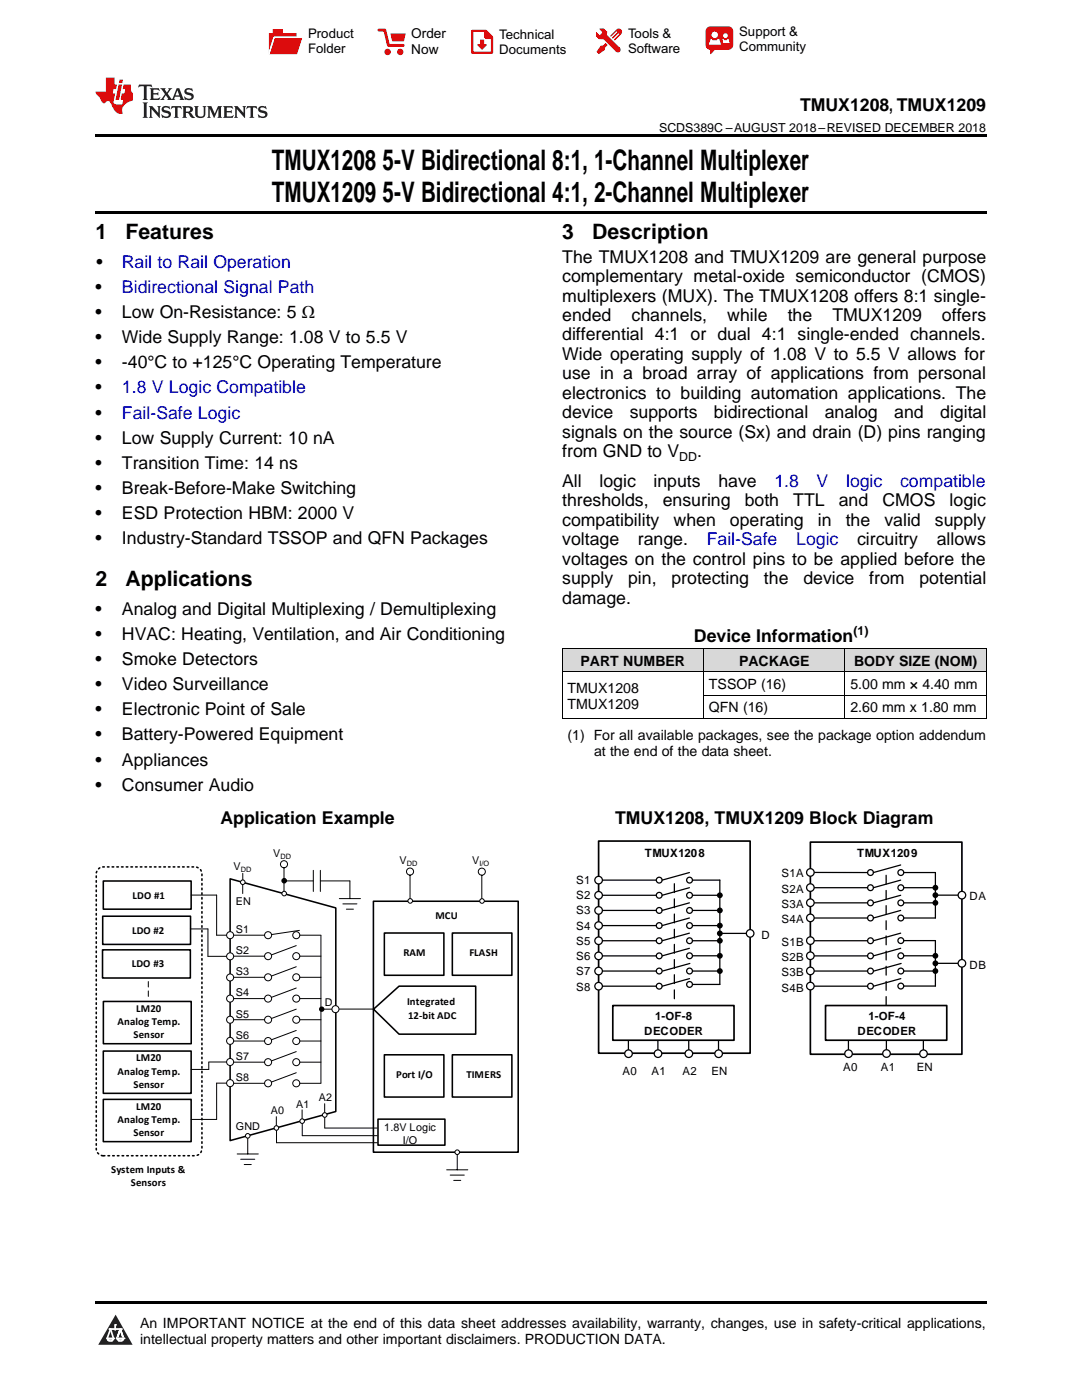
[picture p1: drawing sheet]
<svg xmlns="http://www.w3.org/2000/svg" width="216mm" height="279mm" viewBox="0 0 216 279" stroke-linecap="round" stroke-linejoin="round" font-family="sans-serif">
<g fill="#d8d8d8">
<path d="M112.2 129.5h28.2v4.6h-28.2z"/>
<path d="M140.4 129.5h28.2v4.6h-28.2z"/>
<path d="M168.6 129.5h28.2v4.6h-28.2z"/>
</g>
<path d="M23.1 262.4l3.4 6h-6.9z" fill="#231f20"/>
<path d="M21.4 267.1h1.2l-.3 .5h-.3a.55 .55 0 0 1-.6-.5z" fill-rule="evenodd" fill="#fff"/>
<path d="M21.4 267.1h1.2l-.3 .5h-.3a.55 .55 0 0 1-.6-.5z" fill="none" stroke="#231f20" stroke-width=".34"/>
<path d="M21.4 267.1l1.2 .1-.3 .4h-.5z" fill="none" stroke="#fff" stroke-width=".34"/>
<path d="M23 265.3h.1" fill="none" stroke="#fff" stroke-width=".34"/>
<path d="M23 264.4v.9z" fill="#fff"/>
<path d="M23 264.4v.9z" fill="none" stroke="#fff" stroke-width=".34"/>
<circle cx="23" cy="264.4" r=".17" fill="#fff"/>
<path d="M21.9 265.2h.1" fill="none" stroke="#fff" stroke-width=".34"/>
<path d="M21.9 265.2h2.3z" fill="#fff"/>
<path d="M21.9 265.2h2.3z" fill="none" stroke="#fff" stroke-width=".34"/>
<circle cx="24.2" cy="265.2" r=".17" fill="#fff"/>
<path d="M23.3 267.1h.1" fill="none" stroke="#fff" stroke-width=".34"/>
<path d="M24 265.2l-.7 1.9z" fill="#fff"/>
<path d="M24 265.2l-.7 1.9z" fill="none" stroke="#fff" stroke-width=".34"/>
<path d="M24 265.2l.7 1.9z" fill="#fff"/>
<path d="M24 265.2l.7 1.9z" fill="none" stroke="#fff" stroke-width=".34"/>
<path d="M24.6 267.1h.1" fill="none" stroke="#fff" stroke-width=".34"/>
<circle cx="21.4" cy="267.1" r=".17" fill="#fff"/>
<path d="M22.1 265.2l-.7 1.9z" fill="#fff"/>
<path d="M22.1 265.2l-.7 1.9z" fill="none" stroke="#fff" stroke-width=".34"/>
<path d="M22.1 265.2l.5 1.9z" fill="#fff"/>
<path d="M22.1 265.2l.5 1.9z" fill="none" stroke="#fff" stroke-width=".34"/>
<circle cx="22.6" cy="267.1" r=".17" fill="#fff"/>
<path d="M23.4 267.1h1.3a.65 .65 0 0 1-.7 .5 .65 .65 0 0 1-.6-.5z" fill-rule="evenodd" fill="#fff"/>
<path d="M23.4 267.1h1.3a.65 .65 0 0 1-.7 .5 .65 .65 0 0 1-.6-.5z" fill="none" stroke="#231f20" stroke-width=".34"/>
<path d="M23.4 267.1h1.3l-.4 .5h-.6z" fill="none" stroke="#fff" stroke-width=".34"/>
<path d="M23.3 267.1h.1" fill="none" stroke="#fff" stroke-width=".34"/>
<circle cx="24.7" cy="267.1" r=".17" fill="#fff"/>
<path d="M19 259.7h177.8v.5h-177.8z" fill="#000"/>
<g fill="none" stroke="#000" stroke-width=".2">
<path d="M48.4 174.3v1.8M41.5 190.9h4.4M45.9 190.8h6.9M45.9 195h6.9M45.9 199.3h6.9M45.9 186.6h6.9M59.1 188.7l-4.9 1.9M59.1 192.9l-4.9 1.9M59.1 197.2l-4.9 1.8M59.7 185.7l-5.5 .8M59.8 190.8h4.2M59.8 195h4.2"/>
<path d="M59.8 199.3h4.2M59.8 186.6h4.2M64 186.7v29.4M45.9 203.5h6.9M45.9 207.8h6.9M45.9 212h6.9M45.9 216.2h6.9M59.1 201.4l-4.9 1.9M59.1 205.7l-4.9 1.8M59.1 209.9l-4.9 1.8M59.1 214.1l-4.9 1.9M59.8 203.5h4.2"/>
<path d="M59.8 207.8h4.2M59.8 212h4.2M59.8 216.2h4.2M64.2 201.4h2.7M67.7 201.4h6.7"/>
<circle cx="53.5" cy="186.6" r=".7"/>
<circle cx="53.5" cy="199.3" r=".7"/>
<circle cx="53.5" cy="195" r=".7"/>
<circle cx="53.5" cy="190.8" r=".7"/>
<circle cx="59.1" cy="199.3" r=".7"/>
<circle cx="59.1" cy="186.6" r=".7"/>
<circle cx="59.1" cy="195" r=".7"/>
<circle cx="59.1" cy="190.8" r=".7"/>
<circle cx="53.5" cy="203.5" r=".7"/>
<circle cx="53.5" cy="212" r=".7"/>
<circle cx="53.5" cy="216.2" r=".7"/>
<circle cx="53.5" cy="207.8" r=".7"/>
<circle cx="59.1" cy="203.5" r=".7"/>
<circle cx="59.1" cy="216.2" r=".7"/>
<circle cx="59.1" cy="207.8" r=".7"/>
<circle cx="59.1" cy="212" r=".7"/>
</g>
<path d="M45.9 175.4l21.1 5.8v40.6l-21.1 5.8z" fill="none" stroke="#000" stroke-width=".31"/>
<path d="M19.5 173.6l.7-.5 .4-.1h18.3a1.4 1.4 0 0 1 1.4 1.4v54.8a1.41 1.41 0 0 1-1.4 1.5h-18.3a1.41 1.41 0 0 1-1.4-1.5v-54.8z" fill="none" stroke="#000" stroke-width=".31" stroke-dasharray=".3 .6"/>
<circle cx="64.2" cy="201.4" r=".54" fill="#000"/>
<circle cx="45.9" cy="190.9" r=".7" fill="#fff"/>
<circle cx="45.9" cy="190.9" r=".7" fill="none" stroke="#000" stroke-width=".2"/>
<circle cx="45.9" cy="195.1" r=".7" fill="#fff"/>
<circle cx="45.9" cy="195.1" r=".7" fill="none" stroke="#000" stroke-width=".2"/>
<circle cx="45.9" cy="199.3" r=".7" fill="#fff"/>
<circle cx="45.9" cy="199.3" r=".7" fill="none" stroke="#000" stroke-width=".2"/>
<circle cx="45.9" cy="203.5" r=".7" fill="#fff"/>
<circle cx="45.9" cy="203.5" r=".7" fill="none" stroke="#000" stroke-width=".2"/>
<circle cx="45.9" cy="207.7" r=".7" fill="#fff"/>
<circle cx="45.9" cy="207.7" r=".7" fill="none" stroke="#000" stroke-width=".2"/>
<circle cx="66.9" cy="201.4" r=".7" fill="#fff"/>
<g fill="none" stroke="#000" stroke-width=".2">
<path d="M48.4 176.5v1.8M55.1 222.9v1.8"/>
<circle cx="66.9" cy="201.4" r=".7"/>
</g>
<path d="M74.5 179.9h28.9v50h-28.9zM74.5 201.4l5.1-4.6h15.3v9.6h-15.3z" fill="none" stroke="#000" stroke-width=".31"/>
<circle cx="48.4" cy="176.1" r=".46" fill="#fff"/>
<g fill="none" stroke="#000" stroke-width=".2">
<path d="M38.1 178.6h5.1v8h2.7M38 185.4h3.5v5.5"/>
<circle cx="48.4" cy="176.1" r=".46"/>
</g>
<path d="M20.6 175.8h17.5v5.6h-17.5zM20.5 182.9h17.5v5.6h-17.5zM20.6 209.8h17.5v8.4h-17.5zM20.6 219.4h17.5v8.4h-17.5z" fill="none" stroke="#000" stroke-width=".31"/>
<circle cx="45.9" cy="186.6" r=".7" fill="#fff"/>
<g fill="none" stroke="#000" stroke-width=".2">
<path d="M41.7 212v1.4h-3.6M41.7 211.9h4.2M45.9 216.2h-2.7v7.2h-5.1"/>
<circle cx="45.9" cy="186.6" r=".7"/>
</g>
<circle cx="45.9" cy="216.2" r=".7" fill="#fff"/>
<circle cx="45.9" cy="216.2" r=".7" fill="none" stroke="#000" stroke-width=".2"/>
<circle cx="45.9" cy="211.9" r=".7" fill="#fff"/>
<g fill="none" stroke="#000" stroke-width=".2">
<path d="M55.2 225.1v3h20.1M60.3 226.6h15M64.8 225.1h10.5"/>
<circle cx="45.9" cy="211.9" r=".7"/>
</g>
<circle cx="55.2" cy="225.1" r=".46" fill="#fff"/>
<g fill="none" stroke="#000" stroke-width=".2">
<path d="M60.3 221.5v1.8M60.3 223.7v2.9"/>
<circle cx="55.2" cy="225.1" r=".46"/>
</g>
<circle cx="60.3" cy="223.7" r=".46" fill="#fff"/>
<g fill="none" stroke="#000" stroke-width=".2">
<path d="M64.8 220.3v1.8M64.8 222.5v2.6"/>
<circle cx="60.3" cy="223.7" r=".46"/>
</g>
<circle cx="64.8" cy="222.5" r=".46" fill="#fff"/>
<g fill="none" stroke="#000" stroke-width=".2">
<path d="M47.3 230.3h4.2M48 231.4h2.8M48.7 232.4h1.4M49.4 226.8v3.5"/>
<circle cx="64.8" cy="222.5" r=".46"/>
</g>
<circle cx="49.4" cy="226.7" r=".46" fill="#fff"/>
<g fill="none" stroke="#000" stroke-width=".2">
<path d="M89.1 233.5h4.2M89.8 234.5h2.8M90.5 235.6h1.4M91.2 229.9v3.6"/>
<circle cx="49.4" cy="226.7" r=".46"/>
</g>
<circle cx="56.7" cy="172.5" r=".71" fill="#fff"/>
<g fill="none" stroke="#000" stroke-width=".2">
<path d="M56.7 173.2v5.1M56.7 175.8h5.8M62.5 173.7v4.2M63.9 173.7v4.2M63.9 175.8h5.9M67.7 179.3h4.2M69.8 175.8v3.5M68.4 180.4h2.8M69.1 181.4h1.4"/>
<circle cx="56.7" cy="172.5" r=".71"/>
</g>
<circle cx="91.2" cy="229.9" r=".46" fill="#fff"/>
<circle cx="91.2" cy="229.9" r=".46" fill="none" stroke="#000" stroke-width=".2"/>
<circle cx="56.7" cy="178.3" r=".46" fill="#fff"/>
<g fill="none" stroke="#000" stroke-width=".2">
<circle cx="56.7" cy="178.3" r=".46"/>
<circle cx="56.7" cy="175.8" r=".46"/>
</g>
<circle cx="56.7" cy="175.8" r=".46" fill="#000"/>
<circle cx="81.8" cy="173.9" r=".71" fill="#fff"/>
<g fill="none" stroke="#000" stroke-width=".2">
<path d="M81.8 174.6v5.1"/>
<circle cx="81.8" cy="173.9" r=".71"/>
</g>
<circle cx="81.9" cy="179.8" r=".46" fill="#fff"/>
<circle cx="81.9" cy="179.8" r=".46" fill="none" stroke="#000" stroke-width=".2"/>
<circle cx="96.1" cy="174" r=".7" fill="#fff"/>
<g fill="none" stroke="#000" stroke-width=".2">
<path d="M96.1 174.7v5.1"/>
<circle cx="96.1" cy="174" r=".7"/>
</g>
<circle cx="96.2" cy="179.8" r=".46" fill="#fff"/>
<circle cx="96.2" cy="179.8" r=".46" fill="none" stroke="#000" stroke-width=".2"/>
<path d="M20.5 189.6h17.5v5.6h-17.5zM20.6 199.9h17.6v8.4h-17.6zM76.7 186.2h11.9v8.4h-11.9zM90.3 186.2h11.8v8.4h-11.8zM76.7 210.5h11.9v8.4h-11.9zM90.3 210.5h11.8v8.4h-11.8zM75.4 223.3h13.4v5.2h-13.4z" fill="none" stroke="#000" stroke-width=".31"/>
<path d="M29.6 198.9v-3" fill="none" stroke="#000" stroke-width=".2" stroke-dasharray="1.1 .8"/>
<g fill="none" stroke="#000" stroke-width=".25">
<path d="M119.4 178.7h11.6M119.4 181.7h11.6M119.4 187.7h11.6M119.4 193.8h11.6M125.4 206.6v2.9"/>
<circle cx="131.5" cy="178.7" r=".58"/>
<circle cx="131.5" cy="193.8" r=".58"/>
<circle cx="131.5" cy="187.7" r=".58"/>
<circle cx="131.5" cy="181.7" r=".58"/>
</g>
<path d="M134.6 176.4v24" fill="none" stroke="#000" stroke-width=".25" stroke-dasharray="1.8 1.3"/>
<path d="M119.4 167.9h30.3v42.3h-30.3z" fill="none" stroke="#000" stroke-width=".34"/>
<circle cx="125.4" cy="210.3" r=".76" fill="#fff"/>
<g fill="none" stroke="#000" stroke-width=".25">
<path d="M131.3 206.6v2.9"/>
<circle cx="125.4" cy="210.3" r=".76"/>
</g>
<circle cx="131.3" cy="210.3" r=".76" fill="#fff"/>
<g fill="none" stroke="#000" stroke-width=".25">
<path d="M137.4 206.6v2.9"/>
<circle cx="131.3" cy="210.3" r=".76"/>
</g>
<circle cx="137.5" cy="210.3" r=".76" fill="#fff"/>
<g fill="none" stroke="#000" stroke-width=".25">
<path d="M143.4 206.6v2.9"/>
<circle cx="137.5" cy="210.3" r=".76"/>
</g>
<circle cx="143.4" cy="210.3" r=".76" fill="#fff"/>
<g fill="none" stroke="#000" stroke-width=".25">
<path d="M119.4 175.6h11.6M119.4 184.7h11.6M119.4 190.8h11.6M119.4 196.8h11.6M143.6 186.3h6.2"/>
<circle cx="131.5" cy="175.6" r=".58"/>
<circle cx="131.5" cy="196.8" r=".58"/>
<circle cx="131.5" cy="190.8" r=".58"/>
<circle cx="131.5" cy="184.7" r=".58"/>
<circle cx="143.4" cy="210.3" r=".76"/>
</g>
<circle cx="143.6" cy="186.3" r=".58" fill="#000"/>
<circle cx="119.4" cy="175.6" r=".76" fill="#fff"/>
<circle cx="119.4" cy="175.6" r=".76" fill="none" stroke="#000" stroke-width=".25"/>
<circle cx="149.7" cy="186.3" r=".76" fill="#fff"/>
<circle cx="149.7" cy="186.3" r=".76" fill="none" stroke="#000" stroke-width=".25"/>
<circle cx="119.4" cy="178.7" r=".76" fill="#fff"/>
<circle cx="119.4" cy="178.7" r=".76" fill="none" stroke="#000" stroke-width=".25"/>
<circle cx="119.4" cy="181.7" r=".76" fill="#fff"/>
<circle cx="119.4" cy="181.7" r=".76" fill="none" stroke="#000" stroke-width=".25"/>
<circle cx="119.4" cy="184.7" r=".76" fill="#fff"/>
<g fill="none" stroke="#000" stroke-width=".25">
<path d="M143.6 175.6v20.9h-5.4M137.6 195.3l-5.5 1.5M138.2 184.7h5.8M138.2 190.7h5.8M143.6 187.7h.4"/>
<circle cx="119.4" cy="184.7" r=".76"/>
<circle cx="137.6" cy="190.7" r=".58"/>
<circle cx="137.6" cy="184.7" r=".58"/>
<circle cx="137.6" cy="196.5" r=".58"/>
</g>
<g fill="#000">
<circle cx="143.6" cy="190.7" r=".58"/>
<circle cx="143.6" cy="184.7" r=".58"/>
<circle cx="143.6" cy="187.7" r=".58"/>
</g>
<circle cx="119.4" cy="187.7" r=".76" fill="#fff"/>
<circle cx="119.4" cy="187.7" r=".76" fill="none" stroke="#000" stroke-width=".25"/>
<circle cx="119.4" cy="190.8" r=".76" fill="#fff"/>
<circle cx="119.4" cy="190.8" r=".76" fill="none" stroke="#000" stroke-width=".25"/>
<circle cx="119.4" cy="193.8" r=".76" fill="#fff"/>
<circle cx="119.4" cy="193.8" r=".76" fill="none" stroke="#000" stroke-width=".25"/>
<circle cx="119.4" cy="196.8" r=".76" fill="#fff"/>
<g fill="none" stroke="#000" stroke-width=".25">
<path d="M137.6 177.2l-5.5 1.5M137.6 174.1l-5.5 1.5M138.2 178.7h5.8M138.2 175.6h5.4M137.6 189.3l-5.5 1.5M137.6 186.2l-5.5 1.5M137.6 183.2l-5.5 1.5M137.6 180.2l-5.5 1.5M137.7 192.3l-5.5 1.5M138.2 193.8h5.8M138.2 187.7h5.4M138.2 181.7h5.8"/>
<circle cx="137.6" cy="175.6" r=".58"/>
<circle cx="137.6" cy="178.7" r=".58"/>
<circle cx="119.4" cy="196.8" r=".76"/>
<circle cx="137.6" cy="181.7" r=".58"/>
<circle cx="137.6" cy="187.7" r=".58"/>
<circle cx="137.6" cy="193.8" r=".58"/>
</g>
<g fill="#000">
<circle cx="143.6" cy="178.7" r=".58"/>
<circle cx="143.6" cy="181.7" r=".58"/>
<circle cx="143.6" cy="193.8" r=".58"/>
</g>
<path d="M122.3 200.7h24.2v6.9h-24.2z" fill-rule="evenodd" fill="#fff"/>
<path d="M161.7 168.1h30.2v42.3h-30.2zM122.3 200.7h24.2v6.9h-24.2z" fill="none" stroke="#000" stroke-width=".34"/>
<g fill="none" stroke="#000" stroke-width=".25">
<path d="M161.7 177.2h11.4M161.7 174.1h11.4M186.6 178.6h5.3M161.7 180.2h11.4M161.7 187.7h11.4M161.7 193.8h11.4M161.7 183.2h11.4M161.7 190.8h11.4M161.7 196.8h11.4M186.6 192.3h5.3"/>
<circle cx="173.7" cy="177.2" r=".58"/>
<circle cx="173.7" cy="174.1" r=".58"/>
<circle cx="173.7" cy="183.2" r=".58"/>
<circle cx="173.7" cy="196.8" r=".58"/>
<circle cx="173.7" cy="193.8" r=".58"/>
<circle cx="173.7" cy="190.8" r=".58"/>
<circle cx="173.7" cy="187.7" r=".58"/>
<circle cx="173.7" cy="180.2" r=".58"/>
</g>
<g fill="#000">
<circle cx="186.6" cy="178.6" r=".58"/>
<circle cx="186.6" cy="192.3" r=".58"/>
</g>
<path d="M176.8 174.7v25.9" fill="none" stroke="#000" stroke-width=".25" stroke-dasharray="1.8 1.3"/>
<circle cx="161.7" cy="174.1" r=".76" fill="#fff"/>
<circle cx="161.7" cy="174.1" r=".76" fill="none" stroke="#000" stroke-width=".25"/>
<circle cx="191.9" cy="192.3" r=".76" fill="#fff"/>
<circle cx="191.9" cy="192.3" r=".76" fill="none" stroke="#000" stroke-width=".25"/>
<circle cx="161.7" cy="177.1" r=".76" fill="#fff"/>
<circle cx="161.7" cy="177.1" r=".76" fill="none" stroke="#000" stroke-width=".25"/>
<circle cx="161.7" cy="180.2" r=".76" fill="#fff"/>
<circle cx="161.7" cy="180.2" r=".76" fill="none" stroke="#000" stroke-width=".25"/>
<circle cx="161.7" cy="183.2" r=".76" fill="#fff"/>
<g fill="none" stroke="#000" stroke-width=".25">
<path d="M186.6 174.1v9.1h-6.3M179.7 195.3l-5.4 1.5M180.3 190.7h6.3M180.3 196.8h6.3"/>
<circle cx="161.7" cy="183.2" r=".76"/>
<circle cx="179.7" cy="190.7" r=".58"/>
<circle cx="179.8" cy="196.8" r=".58"/>
<circle cx="179.8" cy="183.2" r=".58"/>
</g>
<circle cx="186.6" cy="190.7" r=".58" fill="#000"/>
<circle cx="161.7" cy="187.7" r=".76" fill="#fff"/>
<circle cx="161.7" cy="187.7" r=".76" fill="none" stroke="#000" stroke-width=".25"/>
<circle cx="161.7" cy="190.7" r=".76" fill="#fff"/>
<circle cx="161.7" cy="190.7" r=".76" fill="none" stroke="#000" stroke-width=".25"/>
<circle cx="161.7" cy="193.8" r=".76" fill="#fff"/>
<circle cx="161.7" cy="193.8" r=".76" fill="none" stroke="#000" stroke-width=".25"/>
<circle cx="161.7" cy="196.8" r=".76" fill="#fff"/>
<g fill="none" stroke="#000" stroke-width=".25">
<path d="M179.7 178.7l-5.4 1.5M179.7 175.6l-5.4 1.6M179.7 172.6l-5.4 1.5M180.3 177.2h6.3M180.3 174.1h6.3M179.7 189.3l-5.4 1.5M179.7 186.2l-5.4 1.5M179.7 181.7l-5.4 1.5M179.8 192.3l-5.4 1.5M180.3 193.8h6.3M180.3 187.7h6.3M180.3 180.2h6.3"/>
<circle cx="179.7" cy="174.1" r=".58"/>
<circle cx="179.7" cy="177.2" r=".58"/>
<circle cx="161.7" cy="196.8" r=".76"/>
<circle cx="179.7" cy="180.2" r=".58"/>
<circle cx="179.8" cy="193.8" r=".58"/>
<circle cx="179.8" cy="187.7" r=".58"/>
</g>
<g fill="#000">
<circle cx="186.6" cy="177.2" r=".58"/>
<circle cx="186.6" cy="193.8" r=".58"/>
<circle cx="186.6" cy="180.2" r=".58"/>
</g>
<circle cx="191.9" cy="178.6" r=".76" fill="#fff"/>
<g fill="none" stroke="#000" stroke-width=".25">
<path d="M186.6 187.7v9.1M169.3 206.6v2.9"/>
<circle cx="191.9" cy="178.6" r=".76"/>
</g>
<circle cx="169.3" cy="210.3" r=".76" fill="#fff"/>
<g fill="none" stroke="#000" stroke-width=".25">
<path d="M176.9 206.5v3"/>
<circle cx="169.3" cy="210.3" r=".76"/>
</g>
<circle cx="176.9" cy="210.3" r=".76" fill="#fff"/>
<g fill="none" stroke="#000" stroke-width=".25">
<path d="M184.2 206.6v2.9"/>
<circle cx="176.9" cy="210.3" r=".76"/>
</g>
<circle cx="184.3" cy="210.3" r=".76" fill="#fff"/>
<circle cx="184.3" cy="210.3" r=".76" fill="none" stroke="#000" stroke-width=".25"/>
<path d="M164.7 200.7h24.2v6.9h-24.2z" fill-rule="evenodd" fill="#fff"/>
<path d="M164.7 200.7h24.2v6.9h-24.2z" fill="none" stroke="#000" stroke-width=".34"/>
<path d="M112.2 134.1h84.6M112.2 129.4h84.6M112.2 129.4v14M140.4 129.4v14M140.4 138.7h56.4M168.6 129.4v14M196.8 129.4v14M112.2 143.4h84.6" fill="none" stroke="#000" stroke-width=".2"/>
<path d="M19 26.8h177.8v.6h-177.8zM19 42.2h177.8v.6h-177.8zM112.2 143.4h.1zM168.5 143.4h.1zM196.7 143.4h.1z" fill="#000"/>
<path d="M27.7 16.9l-.1 .6 .6-.3h.5v.2v2.2l-.2 .4h1l-.2-.4v-2.2v-.2h.5l.6 .3-.2-.6zM29.9 17.6l.2 .4v1.6l-.2 .4h1.9l.1-.6a1.09 1.09 0 0 1-1.3 .1v-.6h.6l.4 .2v-.7l-.2 .2h-.8v-.6l.2-.1a1.01 1.01 0 0 1 1 .3l-.1-.6zM32 17.6l.9 1.2-1 1.2h.9l-.2-.3 .5-.7 .5 .7-.3 .3h1.7l-.2-.3 .1-.4h1l.1 .4-.2 .3h1l-.3-.4-.7-2h-.5l-1 2.2-.8-1.1 .9-1.1h-.9l.2 .2-.4 .7-.4-.7 .2-.2zM35.4 18l.4 1h-.8zM37 17.7a.66 .66 0 0 0-.2 .8 .66 .66 0 0 0 .6 .4l.7 .2 .1 .2a.8 .8 0 0 1-.7 .4 .8 .8 0 0 1-.7-.5l.1 .8 .2-.2a.94 .94 0 0 0 1.1 .1 .94 .94 0 0 0 .4-.9 1.48 1.48 0 0 0-1.3-.6v-.4a1.1 1.1 0 0 1 1.2 .2l-.2-.6-.2 .1-.5-.1zM28.5 20.4l.2 .4v2.3l-.2 .4h1l-.2-.4v-2.3l.2-.4zM29.7 21.2l.2 .4v1.5l-.2 .4h.8l-.3-.4 .1-1.3 1.6 1.8v-2l.2-.4h-.7l.2 .2v1.1l-1.2-1.3zM32.5 21.3a.66 .66 0 0 0-.2 .8 .66 .66 0 0 0 .6 .4l.6 .2 .2 .2a.8 .8 0 0 1-.8 .4 .8 .8 0 0 1-.7-.5l.2 .7 .2-.1a.94 .94 0 0 0 1 .1 .94 .94 0 0 0 .5-1 1.47 1.47 0 0 0-1.3-.6l-.1-.3a1.1 1.1 0 0 1 1.3 .2l-.2-.6-.2 .1-.5-.2zM34.3 21.2l-.2 .6a.64 .64 0 0 1 .8-.3v1.6l-.2 .4h1l-.3-.4 .1-1.6a.66 .66 0 0 1 .8 .3l-.2-.6zM36.3 21.2l.3 .4v1.5l-.3 .4h1l-.2-.2v-.7h.5l.1 .1a.8 .8 0 0 0 1.2 .7l-1-1a.62 .62 0 0 0 .6-.5 .62 .62 0 0 0-.6-.7zM37.1 21.5h.1a.48 .48 0 0 1 .6 0 .48 .48 0 0 1 .1 .6l-.2 .1-.6 .1zM38.7 21.2l.2 .2a2.29 2.29 0 0 0 .4 2 1.05 1.05 0 0 0 1.7-.7v-1.3l.2-.2h-.8l.2 .4v1.1a.61 .61 0 0 1-.6 .6 .61 .61 0 0 1-.6-.6v-1.1l.3-.4zM41.3 21.2l.3 .4v1.5l-.3 .4h.8l-.2-.4v-1.4l.8 1.9 .9-1.9v1.4l-.2 .4h.9l-.2-.4v-1.5l.2-.4h-.8l-.7 1.5-.6-1.5zM44.5 21.2l.2 .4v1.5l-.2 .4h1.9l.2-.6a1.1 1.1 0 0 1-1.4 .2v-.7h.6l.4 .2v-.6l-.2 .1-.8 .1v-.6l.2-.1a1.02 1.02 0 0 1 1.1 .2l-.2-.5zM46.7 21.2l.2 .4v1.5l-.2 .4h.8l-.3-.4 .1-1.3 1.6 1.8v-2l.2-.4h-.7l.2 .2v1.1l-1.2-1.3zM49.3 21.2l-.1 .6a.64 .64 0 0 1 .8-.3v1.6l-.3 .4h1l-.2-.4v-1.6a.66 .66 0 0 1 .8 .3l-.1-.6zM51.7 21.3a.66 .66 0 0 0-.2 .7 .66 .66 0 0 0 .7 .5l.6 .2 .1 .2a.8 .8 0 0 1-.7 .4 .8 .8 0 0 1-.7-.5l.1 .7 .2-.1a.94 .94 0 0 0 1.1 .1 .94 .94 0 0 0 .4-1 1.48 1.48 0 0 0-1.2-.6l-.1-.3a1.1 1.1 0 0 1 1.2 .2l-.2-.6-.1 .1-.6-.2z" fill="#231f20"/>
<path d="M21.1 15.5v2.8h-2v.4l.9 .9a.96 .96 0 0 0 1 1 .59 .59 0 0 1 .5-.4 .59 .59 0 0 1 .5 .3l.4 .8a1.61 1.61 0 0 0 2.1 1.3 1.63 1.63 0 0 1 1.1-2.2l.9-.3v-1.5a1.6 1.6 0 0 1-.4-1.7h-1.4l-.2 .9h.5l-.2 .8h-.5l-.2 1v.3h.5l-.2 .9h-.7a.74 .74 0 0 1-1-.6l.3-1.6h-.5l.2-.8h.5l.1-.9h-.4v-1.4zM23.7 16.9l-.7 3h.8l.6-3zM23.8 15.9l-.1 .7h.7l.2-.7z" fill="#ee1d23"/>
<g fill="#d60000">
<path d="M54.4 5.8h2v.8h2.8v4.2h-5.5v-4.2h.7z" fill-rule="evenodd"/>
<path d="M54.7 7.5h5.6l-1 3.3h-5.6z" fill-rule="evenodd"/>
</g>
<path d="M54.6 7.4h5.8l-.1 .1h-5.5l-1.1 3.3z" fill-rule="evenodd" fill="#fff"/>
<path d="M54.6 7.4h5.8l-.1 .1h-5.5l-1.1 3.3z" fill="none" stroke="#fff" stroke-width=".2"/>
<path d="M75.6 6h1.2l.7 3.1h3" fill="none" stroke="#d60000" stroke-width=".56"/>
<g fill="#d60000">
<path d="M77.9 6.7h3.1l-.4 1.5h-2.3z" fill-rule="evenodd"/>
<circle cx="77.3" cy="10.4" r=".64"/>
<circle cx="79.9" cy="10.4" r=".64"/>
</g>
<path d="M94.2 6.2h2.7l1.3 1.2v3.1h-4z" fill="none" stroke="#d60000" stroke-width=".44"/>
<g fill="#d60000">
<path d="M95.8 7.9h.8v1h.6l-1 1.1-1-1v-.1h.6z" fill-rule="evenodd"/>
<path d="M96.6 6.2h.3l1.3 1.2v.4h-1.3l-.3-.4z" fill-rule="evenodd"/>
<path d="M119.6 5.7h.9l.6 .6 .1 .7 2.5 2.5-.8 .8-2.3-2.3-1.1-.2-.6-.6v-.8l.7 .6 .5-.4v-.2l-.4-.5z" fill-rule="evenodd"/>
<path d="M119.9 9.1h.4l.5-.5 .4 .4-.5 .5v.4l-1.2 .9-.5-.5z" fill-rule="evenodd"/>
<path d="M123 5.9a.67 .67 0 0 1 .9 0 .67 .67 0 0 1 0 .9z" fill-rule="evenodd"/>
<path d="M123 5.9l.9 .9-1.2 1.2h-.2l.1-.2 .9-.9 .1-.2h-.3l-.9 1h-.2v-.2l.9-1 .1-.2h-.3l-.9 1h-.2v-.2z" fill-rule="evenodd"/>
<circle cx="123.3" cy="9.9" r=".54"/>
</g>
<path d="M121.1 6.3l-.1 .7" fill="none" stroke="#d60000" stroke-width=".2"/>
<g fill="#d60000">
<path d="M141.1 5.5l.6-.2h3.6a.95 .95 0 0 1 1 .9v2.8a.95 .95 0 0 1-1 .9h-3.6a.95 .95 0 0 1-.9-.9v-2.8z" fill-rule="evenodd"/>
<path d="M141.7 9.9h.9l-.7 .9h-.2z" fill-rule="evenodd"/>
</g>
<g fill="#fff">
<path d="M144.3 8.6h1.3z"/>
<path d="M141.8 7.8h.3l.1 .2h.8l.2-.2h.3l.4 1.1h-2.5z" fill-rule="evenodd"/>
<path d="M144.2 7.8h.2l.2 .2h.4l.2-.2h.2l.2 .8h-1.3z" fill-rule="evenodd"/>
<circle cx="142.6" cy="6.9" r=".65"/>
<circle cx="144.8" cy="7.1" r=".48"/>
</g>
<g font-size="5.6">
<text x="54.3" y="33.9">TMUX1208</text>
<text x="76.4" y="33.9">5-V Bidirectional 8:1, 1-Channel Multiplexer</text>
<text x="54.3" y="40.2">TMUX1209</text>
<text x="76.4" y="40.2">5-V Bidirectional 4:1, 2-Channel Multiplexer</text>
</g>
<g font-size="4.2">
<text x="19" y="47.8">1</text>
<text x="25" y="47.8">Features</text>
<text x="112.2" y="47.8">3</text>
<text x="118.2" y="47.8">Description</text>
<text x="19" y="117">2</text>
<text x="25" y="117">Applications</text>
</g>
<g font-size="3.5">
<text x="159.6" y="22.2">TMUX1208, TMUX1209</text>
<text x="19.2" y="53.5">•</text>
<text x="112.2" y="52.4">The TMUX1208 and TMUX1209 are general purpose</text>
<text x="19" y="58.5">•</text>
<text x="112.2" y="56.3">complementary metal-oxide semiconductor (CMOS)</text>
<text x="19" y="63.5">•</text>
<text x="24.3" y="63.5">Low On-Resistance: 5 Ω</text>
<text x="112.2" y="60.2">multiplexers (MUX). The TMUX1208 offers 8:1 single-</text>
<text x="112.2" y="64.1">ended</text>
<text x="126" y="64.1">channels,</text>
<text x="145.1" y="64.1">while</text>
<text x="157.2" y="64.1">the</text>
<text x="166.1" y="64.1">TMUX1209</text>
<text x="188" y="64.1">offers</text>
<text x="19" y="68.5">•</text>
<text x="24.3" y="68.5">Wide Supply Range: 1.08 V to 5.5 V</text>
<text x="112.2" y="67.9">differential 4:1 or dual 4:1 single-ended channels.</text>
<text x="112.2" y="71.8">Wide operating supply of 1.08 V to 5.5 V allows for</text>
<text x="19" y="73.5">•</text>
<text x="24.3" y="73.5">-40°C to +125°C Operating Temperature</text>
<text x="112.2" y="75.7">use in a broad array of applications from personal</text>
<text x="19" y="78.5">•</text>
<text x="19" y="83.5">•</text>
<text x="112.2" y="79.6">electronics to building automation applications. The</text>
<text x="112.2" y="83.5">device</text>
<text x="125.7" y="83.5">supports</text>
<text x="142.5" y="83.5">bidirectional</text>
<text x="164.6" y="83.5">analog</text>
<text x="178.4" y="83.5">and</text>
<text x="187.6" y="83.5">digital</text>
<text x="19" y="88.5">•</text>
<text x="24.3" y="88.5">Low Supply Current: 10 nA</text>
<text x="112.2" y="87.3">signals on the source (Sx) and drain (D) pins ranging</text>
<text x="19" y="93.6">•</text>
<text x="24.3" y="93.6">Transition Time: 14 ns</text>
<text x="112.2" y="91.2">from GND to V</text>
<text x="139.1" y="91.2">.</text>
<text x="19" y="98.6">•</text>
<text x="24.3" y="98.6">Break-Before-Make Switching</text>
<text x="112.2" y="97.2">All</text>
<text x="112.2" y="101.1">thresholds,</text>
<text x="119.6" y="97.2">logic</text>
<text x="130.4" y="97.2">inputs</text>
<text x="132.3" y="101.1">ensuring</text>
<text x="143.3" y="97.2">have</text>
<text x="148.6" y="101.1">both</text>
<text x="158.3" y="101.1">TTL</text>
<text x="167.4" y="101.1">and</text>
<text x="176.1" y="101.1">CMOS</text>
<text x="189.5" y="101.1">logic</text>
<text x="19" y="103.6">•</text>
<text x="24.3" y="103.6">ESD Protection HBM: 2000 V</text>
<text x="112.2" y="105">compatibility</text>
<text x="134.4" y="105">when</text>
<text x="145.7" y="105">operating</text>
<text x="163.2" y="105">in</text>
<text x="168.8" y="105">the</text>
<text x="176.5" y="105">valid</text>
<text x="186.5" y="105">supply</text>
<text x="19" y="108.6">•</text>
<text x="24.3" y="108.6">Industry-Standard TSSOP and QFN Packages</text>
<text x="112.2" y="108.8">voltage</text>
<text x="112.2" y="112.7">voltages on the control pins to be applied before the</text>
<text x="127.3" y="108.8">range.</text>
<text x="171" y="108.8">circuitry</text>
<text x="186.9" y="108.8">allows</text>
<text x="112.2" y="116.6">supply</text>
<text x="125.3" y="116.6">pin,</text>
<text x="134" y="116.6">protecting</text>
<text x="152.4" y="116.6">the</text>
<text x="160.3" y="116.6">device</text>
<text x="173.5" y="116.6">from</text>
<text x="183.5" y="116.6">potential</text>
<text x="19" y="122.7">•</text>
<text x="24.3" y="122.7">Analog and Digital Multiplexing / Demultiplexing</text>
<text x="112.2" y="120.5">damage.</text>
<text x="19" y="127.7">•</text>
<text x="24.3" y="127.7">HVAC: Heating, Ventilation, and Air Conditioning</text>
<text x="138.5" y="128.2">Device Information</text>
<text x="19" y="132.8">•</text>
<text x="19" y="137.8">•</text>
<text x="24.3" y="132.8">Smoke Detectors</text>
<text x="24.3" y="137.8">Video Surveillance</text>
<text x="19" y="142.8">•</text>
<text x="24.3" y="142.8">Electronic Point of Sale</text>
<text x="19" y="147.8">•</text>
<text x="24.3" y="147.8">Battery-Powered Equipment</text>
<text x="19" y="152.8">•</text>
<text x="24.3" y="152.8">Appliances</text>
<text x="19" y="157.8">•</text>
<text x="24.3" y="157.8">Consumer Audio</text>
<text x="44" y="164.5">Application Example</text>
<text x="122.7" y="164.5">TMUX1208, TMUX1209 Block Diagram</text>
</g>
<g font-size="3.5" fill="#00f">
<text x="24.3" y="53.5">Rail to Rail Operation</text>
<text x="24.3" y="58.5">Bidirectional Signal Path</text>
<text x="24.3" y="78.5">1.8 V Logic Compatible</text>
<text x="24.3" y="83.5">Fail-Safe Logic</text>
<text x="154.5" y="97.2">1.8</text>
<text x="162.9" y="97.2">V</text>
<text x="168.8" y="97.2">logic</text>
<text x="179.6" y="97.2">compatible</text>
<text x="141" y="108.8">Fail-Safe</text>
<text x="158.9" y="108.8">Logic</text>
</g>
<g font-size="2.8">
<text x="115.8" y="132.9">PART NUMBER</text>
<text x="141.5" y="137.5">TSSOP (16)</text>
<text x="147.5" y="132.9">PACKAGE</text>
<text x="169.7" y="137.5">5.00 mm × 4.40 mm</text>
<text x="170.4" y="132.9">BODY SIZE (NOM)</text>
<text x="113.2" y="138.3">TMUX1208</text>
<text x="113.2" y="141.4">TMUX1209</text>
<text x="141.5" y="142.2">QFN (16)</text>
<text x="169.7" y="142.2">2.60 mm x 1.80 mm</text>
<text x="113.2" y="147.7">(1) For all available packages, see the package option addendum</text>
<text x="118.5" y="150.8">at the end of the data sheet.</text>
<text x="27.9" y="265">An IMPORTANT NOTICE at the end of this data sheet addresses availability, warranty, changes, use in safety-critical applications,</text>
<text x="27.9" y="268.2">intellectual property matters and other important disclaimers. PRODUCTION DATA.</text>
</g>
<g font-size="2.7">
<text x="82.1" y="7.7">Order</text>
<text x="82.1" y="10.7">Now</text>
</g>
<g font-size="2.6">
<text x="61.5" y="7.6">Product</text>
<text x="61.5" y="10.6">Folder</text>
<text x="99.6" y="7.8">Technical</text>
<text x="99.6" y="10.8">Documents</text>
<text x="125.3" y="7.6">Tools &amp;</text>
<text x="125.3" y="10.6">Software</text>
<text x="147.5" y="7.2">Support &amp;</text>
<text x="147.5" y="10.2">Community</text>
</g>
<g font-size="2.5">
<text x="131.5" y="26.3">SCDS389C –AUGUST 2018–REVISED DECEMBER 2018</text>
<text x="135.5" y="91.9">DD</text>
<text x="170.3" y="126.8">(1)</text>
</g>
<g font-size="2.3">
<text x="128.7" y="171.1">TMUX1208</text>
<text x="171" y="171.1">TMUX1209</text>
<text x="115" y="176.4">S1</text>
<text x="115" y="179.4">S2</text>
<text x="156" y="175.1">S1A</text>
<text x="156" y="178.1">S2A</text>
<text x="193.5" y="179.7">DA</text>
<text x="115" y="182.5">S3</text>
<text x="115" y="185.5">S4</text>
<text x="156" y="181.2">S3A</text>
<text x="156" y="184.2">S4A</text>
<text x="115" y="188.6">S5</text>
<text x="115" y="191.6">S6</text>
<text x="152" y="187.3">D</text>
<text x="156" y="188.8">S1B</text>
<text x="156" y="191.8">S2B</text>
<text x="115" y="194.6">S7</text>
<text x="115" y="197.7">S8</text>
<text x="156" y="194.8">S3B</text>
<text x="156" y="197.9">S4B</text>
<text x="193.4" y="193.3">DB</text>
<text x="130.7" y="203.6">1-OF-8</text>
<text x="173.3" y="203.6">1-OF-4</text>
<text x="128.5" y="206.5">DECODER</text>
<text x="171.1" y="206.5">DECODER</text>
<text x="124.2" y="214.5">A0</text>
<text x="130" y="214.5">A1</text>
<text x="136.2" y="214.5">A2</text>
<text x="142" y="214.5">EN</text>
<text x="168.3" y="213.8">A0</text>
<text x="175.8" y="213.8">A1</text>
<text x="183" y="213.8">EN</text>
</g>
<g font-size="2.1">
<text x="46.6" y="173.7">V</text>
<text x="54.5" y="171">V</text>
<text x="79.7" y="172.5">V</text>
<text x="94.2" y="172.5">V</text>
<text x="26.5" y="179.3">LDO #1</text>
<text x="47" y="180.5">EN</text>
<text x="86.9" y="183.5">MCU</text>
<text x="26.3" y="186.4">LDO #2</text>
<text x="47" y="186.2">S1</text>
<text x="47" y="190.4">S2</text>
<text x="80.5" y="190.9">RAM</text>
<text x="93.7" y="190.9">FLASH</text>
<text x="26.3" y="193.1">LDO #3</text>
<text x="47" y="194.6">S3</text>
<text x="27.2" y="201.9">LM20</text>
<text x="47" y="198.9">S4</text>
<text x="47" y="203.1">S5</text>
<text x="64.8" y="200.7">D</text>
<text x="81.3" y="200.7">Integrated</text>
<text x="81.4" y="203.3">12-bit ADC</text>
<text x="23.4" y="204.6">Analog Temp.</text>
<text x="26.7" y="207.2">Sensor</text>
<text x="47" y="207.3">S6</text>
<text x="23.4" y="214.5">Analog Temp.</text>
<text x="27.2" y="211.8">LM20</text>
<text x="47" y="211.6">S7</text>
<text x="47" y="215.8">S8</text>
<text x="79" y="215.2">Port I/O</text>
<text x="93.1" y="215.2">TIMERS</text>
<text x="26.6" y="217.1">Sensor</text>
<text x="27.2" y="221.5">LM20</text>
<text x="59.1" y="221">A1</text>
<text x="63.6" y="219.8">A2</text>
<text x="23.4" y="224.1">Analog Temp.</text>
<text x="26.6" y="226.8">Sensor</text>
<text x="47.1" y="225.6">GND</text>
<text x="54" y="222.4">A0</text>
<text x="76.7" y="225.6">1.8V Logic</text>
<text x="80.4" y="228.2">I/O</text>
<text x="22.2" y="234.1">System Inputs &amp;</text>
<text x="26.1" y="236.7">Sensors</text>
</g>
<g font-size="1.5">
<text x="48" y="174">DD</text>
<text x="56" y="171.3">DD</text>
<text x="81.2" y="172.8">DD</text>
<text x="95.7" y="172.8">I/O</text>
</g>
</svg>
